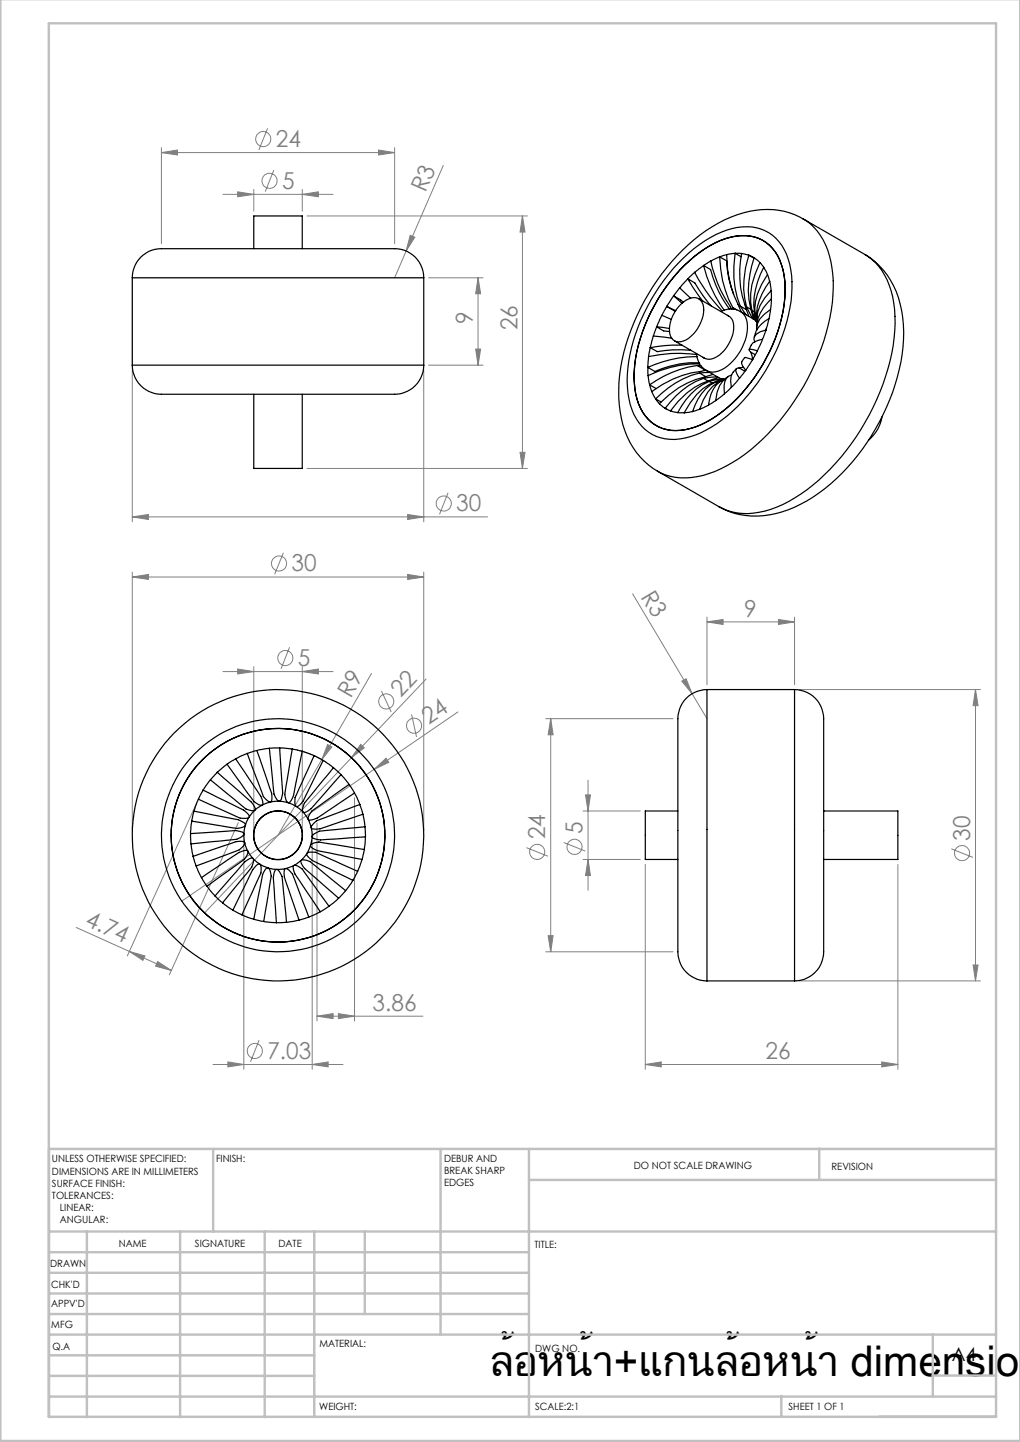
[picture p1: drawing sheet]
<svg xmlns="http://www.w3.org/2000/svg" width="210mm" height="297mm" viewBox="0 0 210 297" stroke-linecap="round" stroke-linejoin="round" font-family="sans-serif">
<g fill="none" stroke="#808080" stroke-width=".21">
<path d="M33.2 31.4l3.3-.5v1zM33.2 30.4v19.8M33.2 31.4h48M48.9 39.5l3.3 .5-3.3 .5zM52.2 39v4.5M55.1 26.4l-1.8 4.5M56.4 35l-1.8 4.5M62.2 39v4.5M77.9 30.9l3.3 .5-3.3 .5zM81.2 30.4v19.8M91.3 34.1l-7.7 17.6M45.9 40h22.7"/>
<path d="M62.2 40l3.3-.5v1zM63.2 44.5h45.4M83.6 51.7l-2.4 5.5M84.5 48.5l.9 .4-1.8 2.8zM88.2 57.2h11.2M98.4 57.2l.6 3.3h-1.1zM98.4 57.2v18M107.6 44.5l.5 3.3h-1zM107.6 44.5v52M27.2 76.2v31.3M87.2 76.2v31.3M88.2 75.2h11.2"/>
<path d="M97.9 71.9h1.1l-.6 3.3zM63.2 96.5h45.4M107.1 93.2h1l-.5 3.3zM27.2 118.8l3.4-.5v1zM27.2 106.5l3.4-.5v1zM27.2 117.8v53.2M27.2 118.8h60M27.2 106.5h73.2M58.3 113.8l-1.7 4.5M83.9 118.3l3.3 .5-3.3 .5zM83.9 106l3.3 .5-3.3 .5zM87.2 117.8v53.2"/>
<path d="M92.3 101.5l-1.8 4.4M45.9 138.3h22.7M48.9 137.8l3.3 .5-3.3 .5zM52.2 137.3v33.7M59.6 133.3l-1.7 4.5M62.2 138.3l3.3-.5v1zM62.2 137.3v33.7M76.5 138.7l-10.2 17.8M87.7 139.8l-15.3 16.3M130.2 122.3l15.4 25.7M145.6 128.1l3.3-.5v1zM145.6 127.1v13.9"/>
<path d="M145.6 128.1h18M160.3 127.6l3.3 .5-3.3 .5zM163.6 127.1v13.9M61.1 154.5a18.1 18.1 0 0 1 6 2.5M66.3 156.5l-9.1 15.5M67.5 153.3l.8 .5-2 2.7zM72.4 156.1l-30.3 31.9M74.3 153.3l.7 .7-2.6 2.1zM77 158.5l2.5-2.3 .5 .8zM78.5 142.3l2 4.3M84.7 147.1l1.1 4.7M94.3 146.6l-56.9 39"/>
<path d="M112.4 148h26.2M113.4 148v48M113.4 148l.5 3.3h-1zM140.4 140.3l.9-.5 1.2 3.1zM164.6 142h37.3M200.8 142v60M200.8 142l.6 3.3h-1.1zM40.4 165.5l-14.2 31.4M49.1 169.4l-14.2 31.4M50.2 173v47.2M64.3 173v47.2M65.3 169.5v40.8"/>
<path d="M73 164.3v46M108.4 174.6l4.4 1.8M116.1 173.5l4.4 1.8M120.1 167h11.7M120.1 177h11.7M120.5 163.7h1.1l-.5 3.3zM121.1 160.7v22.7M121.1 177l.5 3.3h-1.1zM132.9 178v42.2M184.9 178v42.2M195.9 174.8l4.4 1.8M15.7 191l19.6 8.9"/>
<path d="M26.6 196l3.2 .9-.4 .9zM32.5 198l2.8 1.9-3.3-.9zM112.4 196h26.2M112.9 192.7h1l-.5 3.3zM200.3 198.8h1.1l-.6 3.2zM43.9 219.2h26.7M46.9 218.7l3.3 .5-3.3 .5zM53.3 214.2l-1.7 4.5M64.3 219.2l3.3-.5v1zM65.3 209.3l3.3-.5v1zM65.3 209.3h21.8M69.7 208.8l3.3 .5-3.3 .5z"/>
<path d="M132.9 219.2l3.2-.5v1zM132.9 219.2h52M164.6 202h37.3M181.5 218.7l3.4 .5-3.4 .5z"/>
<circle cx="54.2" cy="28.6" r="1.55"/>
<circle cx="55.5" cy="37.2" r="1.55"/>
<circle cx="57.5" cy="116.1" r="1.55"/>
<circle cx="91.4" cy="103.7" r="1.55"/>
<circle cx="58.7" cy="135.5" r="1.55"/>
<circle cx="79.5" cy="144.5" r="1.56"/>
<circle cx="85.2" cy="149.5" r="1.56"/>
<circle cx="110.6" cy="175.5" r="1.55"/>
<circle cx="118.3" cy="174.4" r="1.55"/>
<circle cx="198.1" cy="175.7" r="1.55"/>
<circle cx="52.5" cy="216.5" r="1.55"/>
</g>
<g fill="none" stroke="#c0c0c0" stroke-width=".5">
<path d="M.1 -.1v296.9h209.9v-296.9M10.1 4.8h195v287h-195zM43.9 236.6v17M90.7 236.6v38.3M108.9 236.6v55.3M168.7 236.6v6.3M205.1 236.6h-195v55.3M10.1 253.6h195M10.1 257.9h98.8M17.9 253.6v38.3M37.1 253.6v38.3M54.5 253.6v38.3"/>
<path d="M64.7 253.6v38.3M75.1 253.6v17M108.9 243h96.2M10.1 270.6h98.8M10.1 266.4h98.8M10.1 262.1h98.8M10.1 279.1h54.6M10.1 274.9h195M192.1 274.8v12.7M10.1 287.7h195M10.1 283.4h54.6M160.9 287.5v4.3"/>
<path d="M192.1 283.3h13"/>
</g>
<g fill="#808080">
<path d="M140.4 140.3l.9-.5 1.2 3.1z"/>
<path d="M77 158.5l2.5-2.3 .5 .8z"/>
<path d="M74.3 153.3l.7 .7-2.6 2.1z"/>
<path d="M67.5 153.3l.8 .5-2 2.7z"/>
<path d="M84.5 48.5l.9 .4-1.8 2.8z"/>
<path d="M32.5 198l2.8 1.9-3.3-.9zM26.6 196l3.2 .9-.4 .9z"/>
<path d="M69.7 208.8l3.3 .5-3.3 .5zM65.3 209.3l3.3-.5v1zM62.2 40l3.3-.5v1zM48.9 39.5l3.3 .5-3.3 .5zM160.3 127.6l3.3 .5-3.3 .5zM145.6 128.1l3.3-.5v1z"/>
<path d="M27.2 118.8l3.4-.5v1zM83.9 118.3l3.3 .5-3.3 .5zM48.9 137.8l3.3 .5-3.3 .5zM62.2 138.3l3.3-.5v1zM46.9 218.7l3.3 .5-3.3 .5zM64.3 219.2l3.3-.5v1zM33.2 31.4l3.3-.5v1zM77.9 30.9l3.3 .5-3.3 .5zM27.2 106.5l3.4-.5v1zM83.9 106l3.3 .5-3.3 .5zM132.9 219.2l3.2-.5v1zM181.5 218.7l3.4 .5-3.4 .5z"/>
<path d="M107.1 93.2h1l-.5 3.3zM107.6 44.5l.5 3.3h-1zM97.9 71.9h1.1l-.6 3.3zM98.4 57.2l.6 3.3h-1.1z"/>
<path d="M113.4 148l.5 3.3h-1zM112.9 192.7h1l-.5 3.3zM120.5 163.7h1.1l-.5 3.3zM121.1 177l.5 3.3h-1.1zM200.8 142l.6 3.3h-1.1zM200.3 198.8h1.1l-.6 3.2z"/>
</g>
<g fill="none" stroke="#000" stroke-width=".25">
<path d="M27.2 57.2a6.1 6.1 0 0 1 7.2-6h45.5a6.3 6.3 0 0 1 7.3 5.3v.7M27.2 57.2h60M27.2 57.2v18M52.2 51.2v-6.7h10v6.7M87.2 57.2v18M139.9 59.3l-1.2 1.6M139.9 59.3l2.3 2.2M140.1 55.5a21.4 21.4 0 0 1 11.5-6.9 8 8 0 0 1 9.3 6 22.1 22.1 0 0 1-.8 13.7 34.7 34.7 0 0 1-13.7 18.1 12.1 12.1 0 0 1-10 1.9 8.9 8.9 0 0 1-5.5-7.2 27.3 27.3 0 0 1 3.2-17l2.3-4 1.8-2.4zM140.5 51.5a27.1 27.1 0 0 1 16.3-8.3 13.4 13.4 0 0 1 11.4 4.3 18.7 18.7 0 0 1 3.3 13.2 48 48 0 0 1-13.3 28.6 30.4 30.4 0 0 1-13.5 8.6 12.1 12.1 0 0 1-13.6-4.7 22.2 22.2 0 0 1-3.5-15.9 45.3 45.3 0 0 1 12.9-25.8zM140.7 53.1a22.4 22.4 0 0 1 11.1-6.3 8.9 8.9 0 0 1 10.5 6.6 23.9 23.9 0 0 1-.7 14.3 37.7 37.7 0 0 1-15.1 20.2 13.6 13.6 0 0 1-10.5 2.3 9.2 9.2 0 0 1-6.2-6.9 27 27 0 0 1 2.2-17.4 39.5 39.5 0 0 1 8.7-12.8zM141 54.6a20.1 20.1 0 0 1 10.5-6 8 8 0 0 1 9.4 5.9 22 22 0 0 1-.7 13.7 34.7 34.7 0 0 1-13.7 18.2 12.3 12.3 0 0 1-10 1.9 9 9 0 0 1-5.6-7.1 26.4 26.4 0 0 1 2.5-15.6 37 37 0 0 1 7.6-11zM141.6 57.4l-1.7 1.9"/>
<path d="M141.6 57.4l3.1 4.6M141.6 57.4l1.5 .9 1.7 2.7 1.6 2M143 56.1l-1.4 1.3M143 56.1l1.5 2.5a32.5 32.5 0 0 0 4.2 5.4M144.9 54.7l-1.9 1.4M144.9 54.7a26.9 26.9 0 0 0 4.2 9.2M144.9 54.7l1.4 .8a22.3 22.3 0 0 0 3.9 8.2M146.3 53.8l-1.4 .9M146.3 53.8a27.3 27.3 0 0 0 4.3 9.9M148.2 52.9l-1.9 .9M148.2 52.9a22.4 22.4 0 0 0 2.7 10.5M148.2 52.9l1.4 .8a20.1 20.1 0 0 0 1.4 6.9"/>
<path d="M149.6 52.5l-1.4 .4M149.6 52.5a25.1 25.1 0 0 0 3 11.7M151.3 52.2h1.4M151.3 52.2l-1.7 .3M151.3 52.2a20.4 20.4 0 0 0 1.1 10.8M151.3 52.2l1.3 .7M152.7 52.2l1.5 .4M152.7 52.2a22.4 22.4 0 0 0 1.5 13M154.2 52.6l1.1 .5M154.2 52.6a18.8 18.8 0 0 0-.5 10.6M154.2 52.6l1.1 .6M155.3 53.1l1.2 1"/>
<path d="M155.3 53.1a18.2 18.2 0 0 0-.1 12.6l.7 .8-1.1-2.6M156.5 54.1l.7 1M156.5 54.1a14.7 14.7 0 0 0-1.7 9.8M157.2 55.1l.8 1.4M157.2 55.1a13.9 13.9 0 0 0-1.4 11.1M158 56.5l.5 1.4M158 56.5a11.8 11.8 0 0 0-2.5 8.6M158.5 57.9l.2 2M158.5 57.9a11.7 11.7 0 0 0-2.7 8.3M158.7 59.9l.1 1.6M158.7 59.9a8 8 0 0 0-2.8 6.3M165.3 45.1l12.8 7.3"/>
<path d="M178.1 52.4a16.2 16.2 0 0 1 7.5 11.6 34.2 34.2 0 0 1-3 19.8 42.3 42.3 0 0 1-16.5 19.4 19 19 0 0 1-15.9 2.2l-2.1-1M178.1 52.4a12.7 12.7 0 0 1 5.7 8.8 34.6 34.6 0 0 1-2.6 19.5 47.4 47.4 0 0 1-16.3 21.1 19.2 19.2 0 0 1-13.1 3.9 10.3 10.3 0 0 1-3.7-1.3M27.2 75.2a6.2 6.2 0 0 0 7.2 6h45.5a6.3 6.3 0 0 0 7.3-6M27.2 75.2h60M133.4 75.7v1.7M133.4 77.4l.3 1.9M133.5 73.4l-.1 2.3M133.7 79.3l.5 1.3M133.7 79.3l1.4 .7M133.9 71.6l-.4 1.8M133.9 71.6l1.4 .8a25.7 25.7 0 0 1 6.9-.3M134.5 69.2l-.6 2.4"/>
<path d="M134.5 69.2l3.8 .5M135.2 67.3l-.7 1.9M135.2 67.3l2.6 .4M135.2 67.3l1.4 .9 1.3 .1M136.3 64.9l-1.1 2.4M136.3 64.9l1.9 .9M137.3 63.1l-1 1.8M137.3 63.1l1.8 .9M137.3 63.1l1.7 1M138.7 60.9l-1.4 2.2M138.7 60.9l1.7 1.6M138.7 60.9l2 1.4"/>
<path d="M138.9 70.2l6.1 3.6M140.2 62.6a3 3 0 0 1 3.8-1 3.6 3.6 0 0 1 .5 4.2 6.7 6.7 0 0 1-4.3 4.6 1.99 1.99 0 0 1-2.4-2.2 7.6 7.6 0 0 1 2.4-5.6zM140.4 71.1h-.2a28.8 28.8 0 0 0-6.3 .5M143.4 72.8l.1 .6a4 4 0 0 0 1.9 2.9M143.4 73a28.5 28.5 0 0 0-9.9 .4M143.5 73.4a24.5 24.5 0 0 0-10.1 2.3M143.5 75.3a22.4 22.4 0 0 0-9.8 4M143.5 75.3l1.7 1M143.5 75.3h.8M143.9 61.5l6.1 3.6M143.9 74.7a19.9 19.9 0 0 0-9.1 1.8l-1.4-.8M144 76.8a19.1 19.1 0 0 0-9 5.4"/>
<path d="M144 76.8l1.3 .8M144 74.9a23.5 23.5 0 0 0-10.6 2.5M144.9 77.9a16.9 16.9 0 0 0-8 6.2M144.9 77.9l.9 .6M145.4 76.2l-1.1 .3a20.1 20.1 0 0 0-10.1 4.1M145.4 76.3l2.6 1.5 .8 .3M146 78.6a13.4 13.4 0 0 0-6.5 6.4M146 78.6l.6 .3M146.1 76.7l-2.1 .1M146.8 77.1l-.8 .3a19.5 19.5 0 0 0-10.3 5.7M147.4 78.6a9.6 9.6 0 0 0-4.8 6.2M147.4 78.6l.3 .2"/>
<path d="M147.8 77.7l-.8-.1-2.1 .3M147.9 77.7l-.2 .1a16 16 0 0 0-9.7 6.8M148.4 64.2a4.1 4.1 0 0 1 4 0M148.8 78.3a7.2 7.2 0 0 0-4 4l-.8 2M148.8 78.1l-1.2 .1-1.6 .4M148.8 78.2h.1M148.8 78.1h.1M148.9 78.2l-1.5 .4M148.9 78.1a11 11 0 0 0-6.8 4.9l-1.2 2M148.9 78.1h.4M149 78.2a6.1 6.1 0 0 0-3.1 5.2M149 78.2h.1"/>
<path d="M149.3 78.1l-.3 .1M149.8 64.9a2.7 2.7 0 0 1 1.2 3.4 6.9 6.9 0 0 1-4.9 5.7l-.9-.1-.5-.3M149.9 77.6l-.4 .2a5.5 5.5 0 0 0-2.1 4.7M150.6 79.8l-1.4 1.3M150.6 77.2a2.38 2.38 0 0 0-1.5 3l.1 .9M150.9 63.4l.3 .3M150.9 63.4l.8 .4M151 76.6a3.1 3.1 0 0 0-.4 3.2M151.6 75.9l-.6 .7M152.2 75.8l-.7 .3a2.64 2.64 0 0 0 .8 1.8M152.2 75.8l1.2 .7M152.3 77.9l-1.7 1.9"/>
<path d="M152.4 63l1.2 1.8M152.4 63l1.3 .8M153.1 75.7l-.9 .1M153.3 73.7l-.6 .8v.4l.8 1.4M153.3 73.7l1.6 .4M153.5 76.3l-1.2 1.6M153.7 63.2l1.4 2.5M153.7 63.2l.9 .5M154.6 72.5l.4 1.5M154.6 72.5l.9 .6M154.8 63.9l.5 .3M154.8 74l.1 .1"/>
<path d="M154.9 74.1l-1.4 2.2M155.1 65.7l-2.7-1.6a4 4 0 0 1 1.4 4.4 10.6 10.6 0 0 1-6 7.9 2.81 2.81 0 0 1-2.4-.1M155.1 65.7h.1M155.5 68.7l-.2 .8M155.5 65.1l.3 1.1M155.5 65.1l.3 .1M155.8 66.9v.4M155.9 72.2l-1 1.9M155.9 72.2l-.9-.2h-.8l.4 .5M157 69.9a3.3 3.3 0 0 0-2.3 1.2l-.5 .9M157 69.9l-1.1 2.3M157.7 68l-.7 1.9"/>
<path d="M157.7 68l-1.2 .3-.8 .5-.4 .5-.1 .5 .2 .7M157.8 67.6v.4M158.3 65.6l-.6 2.4M158.3 65.6a5.6 5.6 0 0 0-2.8 3.1M158.6 63.7l-.3 1.9M158.6 63.7a5 5 0 0 0-2.8 3.9v.4M158.8 61.5l-.2 2.2M158.8 61.5a8.1 8.1 0 0 0-2.9 5.4M52.2 81.2v15.3h10v-15.3M134.2 80.6l.8 1.6M135 82.2l.7 .9M135 82.2l1.1 .6"/>
<path d="M135.4 97l12.7 7.4M135.7 83.1l1.2 1M136.9 84.1l1.1 .5M136.9 84.1l.4 .2M138 84.6l1.5 .4M139.5 85h1.4M142.6 84.8l-1.7 .2M144 84.3l-1.4 .5M145.9 83.4l-1.9 .9M147.4 82.5l-1.5 .9M149.2 81.1l-1.8 1.4M181.6 85.9a7.8 7.8 0 0 1-2.8 4.8"/>
<path d="M44.7 159.1l6 5.2a4.1 4.1 0 0 1 1.8 2.2v.4M44.7 159.1l-1.4 1.5M46.7 157.4l-2 1.7M46.7 157.4l5 6.9a2.38 2.38 0 0 0 2.2 1.5M48.5 156.3l4.5 6.6a4.2 4.2 0 0 1 1.1 2.6l-.1 .3M48.5 156.3l-1.8 1.1M50.9 155.2l-2.4 1.1M50.9 155.2l3 8a2.77 2.77 0 0 0 1.7 2M52.9 154.6l-2 .6M52.9 154.6l2.6 7.5a4.2 4.2 0 0 1 .4 2.8l-.2 .3M55.5 154.1l-2.6 .5M55.5 154.1l.8 8.5a2.74 2.74 0 0 0 1.1 2.4"/>
<path d="M57.6 154.1l.5 7.9a4.6 4.6 0 0 1-.3 2.8l-.3 .2M57.6 154.1l2.6 .2M57.6 154.1h-2.1M60.2 154.3l-1.4 8.4a2.57 2.57 0 0 0 .5 2.6M60.2 154.3l2 .4M62.2 154.7l-1.5 7.9a4.5 4.5 0 0 1-1 2.6l-.3 .1M62.2 154.7l2.5 .9M64.7 155.6l-3.5 7.8a2.61 2.61 0 0 0-.3 2.6M64.7 155.6l1.8 1M66.5 156.6l-3.5 7.2a4.3 4.3 0 0 1-1.7 2.3h-.3M66.5 156.6l2.2 1.5M68.7 158.1l-5.4 6.6a2.63 2.63 0 0 0-1 2.5"/>
<path d="M68.7 158.1l1.5 1.5M70.2 159.6l-5.3 6a4.7 4.7 0 0 1-2.2 1.8l-.3-.1M70.2 159.6l1.7 2M145.6 142a6.3 6.3 0 0 0-6 7.4v45.5a6.2 6.2 0 0 0 6 7.1M145.6 142v60M145.6 142h18M163.6 142a6.3 6.3 0 0 1 6 7.4v45.5a6.2 6.2 0 0 1-6 7.1M163.6 142v60M39.2 171.7l8-.5a4.6 4.6 0 0 1 2.8 .3l.2 .2M39.2 171.7l.1 2.1M39.3 173.8l.5 2.6M39.5 169.1l-.3 2.6"/>
<path d="M39.5 169.1l8.4 1.4a2.76 2.76 0 0 0 2.6-.5M39.8 176.4l.6 2M39.9 167.1l7.8 1.5a4.9 4.9 0 0 1 2.7 1l.2 .3M39.9 167.1l-.4 2M40.4 178.4l1.1 2.4M40.9 164.6l-1 2.5M40.9 164.6l7.7 3.5a2.68 2.68 0 0 0 2.7 .2M41.8 162.7l7.2 3.6a4.3 4.3 0 0 1 2.3 1.7v.2M41.8 162.7l-.9 1.9M43.3 160.6l-1.5 2.1M43.3 160.6l6.6 5.4a2.7 2.7 0 0 0 2.5 .9M50.2 171.8l-.1 .3a3.3 3.3 0 0 1-2.3 .9l-8.5 .8"/>
<path d="M50.4 173.6l-.4-.3a4.3 4.3 0 0 0-2.7 .5l-7.5 2.6M50.4 173.7l-.1 .2a3.2 3.2 0 0 1-2 1.5l-7.9 3M51 175.3l-.4-.1a5.2 5.2 0 0 0-2.5 1.1l-6.6 4.5M51 175.4v.2a3.2 3.2 0 0 1-1.5 2l-6.9 4.9M52 176.8h-.4a5.2 5.2 0 0 0-2.1 1.7l-5.2 6M52.1 176.8l.1 .3a3.3 3.3 0 0 1-1 2.3l-5.4 6.5M53.4 178l-.4 .1a5.8 5.8 0 0 0-1.6 2.2l-3.5 7.2M53.6 178l.1 .3a3.5 3.5 0 0 1-.4 2.4l-3.5 7.7M55.1 178.7l-.4 .3a4.4 4.4 0 0 0-.9 2.5l-1.6 7.8M55.2 178.8h.1a2.54 2.54 0 0 1 .4 2.6l-1.4 8.4M56.9 179.1l-.3 .3a4.5 4.5 0 0 0-.2 2.7l.5 7.9M57 179.1l.3 .1a3.5 3.5 0 0 1 .9 2.3l.8 8.5"/>
<path d="M58.7 178.9l-.2 .4a4.7 4.7 0 0 0 .5 2.7l2.6 7.5M58.8 178.9l.3 .1a3.5 3.5 0 0 1 1.5 1.9l3 8M60.5 178.3l-.1 .4a4.2 4.2 0 0 0 1.1 2.5l4.4 6.6M60.6 178.2h.3a3.3 3.3 0 0 1 1.9 1.6l4.9 6.9M62 177.2v.5a4.3 4.3 0 0 0 1.7 2.1l6 5.2M62.1 177.2l.2-.1a3.2 3.2 0 0 1 2.3 1l6.6 5.3M63.1 175.8l.2 .5a4.9 4.9 0 0 0 2.2 1.5l7.1 3.5M63.2 175.7l.3-.1a3.5 3.5 0 0 1 2.4 .4l7.7 3.5M63.9 174.2l.3 .4a4.5 4.5 0 0 0 2.5 .9l7.8 1.5M64 174.1v-.1a2.54 2.54 0 0 1 2.6-.4l8.4 1.4M64.2 172.4l.4 .3a4.5 4.5 0 0 0 2.7 .2l7.9-.5M71.9 161.6l-7 4.9a2.74 2.74 0 0 0-1.5 2.2"/>
<path d="M71.9 161.6l1.1 1.7M73 163.3l1.1 2.4M73 163.3l-6.6 4.5a4.4 4.4 0 0 1-2.7 1.1l-.2-.1M73.6 179.5l-1 1.8M74.1 165.7l-8 3a2.77 2.77 0 0 0-2 1.7M74.1 165.7l.6 2M74.5 177l-.9 2.5M74.7 167.7l-7.5 2.6a4.4 4.4 0 0 1-2.9 .4l-.2-.2M74.7 167.7l.4 2.6M75 175l-.5 2M75.1 170.3l-8.4 .8a2.6 2.6 0 0 0-2.5 1.2M75.1 170.3l.1 2.1"/>
<path d="M75.2 172.4l-.2 2.6M139.6 167h-6.7v10h6.7M169.6 167h15.3v10h-15.3M41.5 180.8l1.1 1.7M42.6 182.5l1.7 2M44.3 184.5l1.5 1.4M45.8 185.9l2.1 1.6M47.9 187.5l1.9 .9M49.8 188.4l2.4 .9M52.2 189.3l2.1 .5M54.3 189.8l2.6 .2M59 190h-2.1"/>
<path d="M61.6 189.5l-2.6 .5M63.6 188.9l-2 .6M65.9 187.8l-2.3 1.1M67.7 186.7l-1.8 1.1M69.7 185l-2 1.7M71.2 183.4l-1.5 1.6M72.6 181.3l-1.4 2.1M145.6 202h18"/>
<circle cx="57.2" cy="172" r="22"/>
<circle cx="57.2" cy="172" r="5"/>
<circle cx="57.2" cy="172" r="7"/>
<circle cx="57.2" cy="172" r="24"/>
<circle cx="57.2" cy="172" r="30"/>
</g>
<text font-size="8.7" x="100.9" y="283.4">ล้อหน้า+แกนล้อหน้า dimension</text>
<g font-size="4.8" fill="#808080">
<text x="56.8" y="30.3">24</text>
<text x="58.1" y="38.9">5</text>
<text x="87.6" y="39.8" transform="rotate(-67 87.6 39.8)">R3</text>
<text x="97.4" y="66.7" transform="rotate(-90 97.4 66.7)">9</text>
<text x="106.5" y="68" transform="rotate(-90 106.5 68)">26</text>
<text x="93.9" y="105.3">30</text>
<text x="60" y="117.7">30</text>
<text x="131.8" y="122.9" transform="rotate(59 131.8 122.9)">R3</text>
<text x="153.2" y="127">9</text>
<text x="61.3" y="137.2">5</text>
<text x="72.2" y="144" transform="rotate(-60 72.2 144)">R9</text>
<text x="82.5" y="143.7" transform="rotate(-47 82.5 143.7)">22</text>
<text x="88.3" y="149.4" transform="rotate(-34 88.3 149.4)">24</text>
<text x="112.3" y="172.9" transform="rotate(-90 112.3 172.9)">24</text>
<text x="119.9" y="171.8" transform="rotate(-90 119.9 171.8)">5</text>
<text x="199.7" y="173.1" transform="rotate(-90 199.7 173.1)">30</text>
<text x="17.4" y="190.6" transform="rotate(24 17.4 190.6)">4.74</text>
<text x="76.7" y="208.2">3.86</text>
<text x="55" y="218.1">7.03</text>
<text x="157.6" y="218.1">26</text>
</g>
<text font-size="3.9" x="196" y="280.4">A4</text>
<g font-size="2.1">
<text x="10.7" y="239.4">UNLESS OTHERWISE SPECIFIED:</text>
<text x="44.5" y="239.4">FINISH:</text>
<text x="91.4" y="239.4">DEBUR AND</text>
<text x="10.7" y="241.9">DIMENSIONS ARE IN MILLIMETERS</text>
<text x="10.7" y="244.4">SURFACE FINISH:</text>
<text x="91.4" y="241.8">BREAK SHARP</text>
<text x="91.4" y="244.3">EDGES</text>
<text x="130.5" y="240.7">DO NOT SCALE DRAWING</text>
<text x="171.2" y="240.9">REVISION</text>
<text x="10.7" y="246.9">TOLERANCES:</text>
<text x="12.3" y="249.4">LINEAR:</text>
<text x="12.3" y="251.9">ANGULAR:</text>
<text x="24.4" y="256.9">NAME</text>
<text x="40.1" y="256.8">SIGNATURE</text>
<text x="57.3" y="256.8">DATE</text>
<text x="110.1" y="257.1">TITLE:</text>
<text x="10.3" y="260.9">DRAWN</text>
<text x="10.5" y="269.3">APPV'D</text>
<text x="10.5" y="265.2">CHK'D</text>
<text x="10.6" y="273.6">MFG</text>
<text x="10.8" y="278">Q.A</text>
<text x="65.8" y="277.4">MATERIAL:</text>
<text x="110.2" y="278.5">DWG NO.</text>
<text x="65.7" y="290.4">WEIGHT:</text>
<text x="110.2" y="290.5">SCALE:2:1</text>
<text x="162.4" y="290.4">SHEET 1 OF 1</text>
</g>
</svg>
